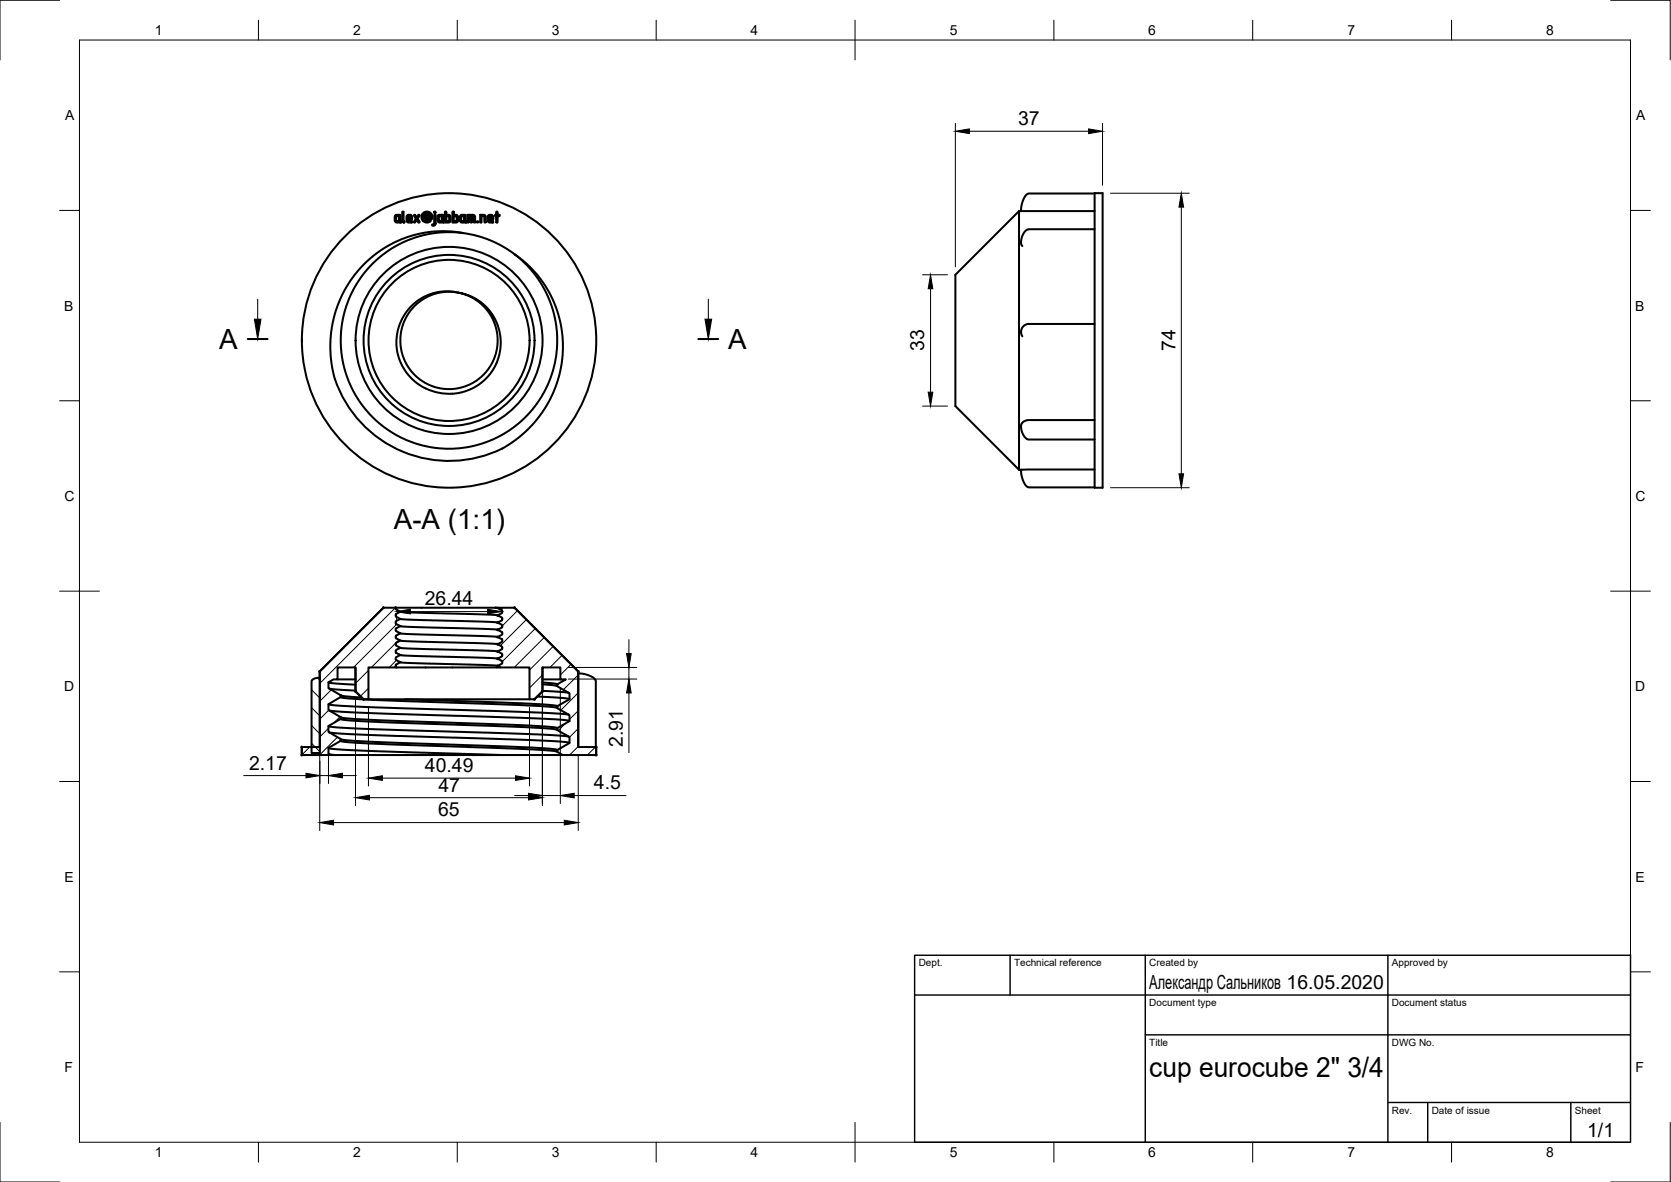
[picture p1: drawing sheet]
<svg xmlns="http://www.w3.org/2000/svg" width="420mm" height="297mm" viewBox="0 0 420 297" stroke-linecap="round" stroke-linejoin="round" font-family="sans-serif">
<!-- layer: Visible -->
<g fill="none" stroke="#000" stroke-width=".51">
<path d="M99.4 54.2l.3-.2h.9l.1 1.4 .2 .5-.4-.1-.8 .1-.3-.2-.1-1.2zM99.7 54.4l.6-.1-.1 1.3-.6-.1zM101.2 53.2l.3 .1v2.2l.2 .2-.1 .2h-.3l-.2-.3zM102.3 54.3l.4-.3h.5l.4 .3v.8h-1v.4l.9 .1v.3h-.8l-.4-.2zM102.6 54.4l.6-.1 .1 .5h-.7zM104.2 54h.2l.4 .7 .4-.7 .3 .1-.5 .9 .5 .7-.1 .2h-.2l-.4-.7-.5 .7-.2-.1 .5-.8-.5-.8zM106.3 53.6l.9-.4 .7 .1 .4 .3 .4 1-.3 .6-1.2 .1-.4-.3v-.9l.4-.3 .7 .1v.9h.4v-.6l-.6-.6h-.8l-.6 .8 .1 .5 .4 .5 .7 .2 .6-.3 .1 .3-1 .3-.9-.4-.3-.9zM107.2 54.2h.4l-.1 .7h-.4zM109.3 54l.2 .1v2.1l-.2 .4-.5 .1-.1-.3 .5-.2zM110.2 54.2l.2-.2h1v1.4l.3 .3-.1 .2-.4-.1-.8 .1-.3-.2-.1-1.1zM110.4 54.4l.7-.1-.2 1.3-.6-.2zM112 53.2l.2 .1v.7h.7l.3 .3 .1 1.2-.3 .4h-1.1z"/>
<path d="M112.2 54.3l.7 .1-.1 1.2h-.6zM113.8 53.2l.3 .1v.7h.7l.3 .3 .1 1.1-.3 .5h-1.1zM114.1 54.3l.7 .1-.1 1.1-.6 .1zM115.8 54.2l.3-.2h.9l.2 1.9-.3-.1-.8 .1-.4-.2-.1-1.3zM116 54.4l.7-.1-.1 1.3-.6-.1zM116.5 58.6l-3.2-.4h-3.9l-3.8 .5-3.1 .8-3.2 1.3-2.8 1.6-2.7 2-3.2 3-2.5 3.2-2 3.3-1.2 3-1.2 3.9-.5 3.4-.1 3.6 .3 3.7 .8 3.8M116.5 58.6l-4.3-.3-4.3 .5-2.9 .7-2.3 .8-4.1 2.1-2.3 1.6-2.1 1.8-3.2 3.6-2.7 4.5-1.6 4.3-.9 4.8-.1 3.4 .1 2.1 1.1 5.1 1.6 4 2.7 4.4 3.3 3.6 2.1 1.8 2.1 1.4 3.8 1.9 3.8 1.3 2.6 .5 3.1 .3 2.5-.1 3-.3 3.8-1 2.4-.8 3-1.6 3.9-2.8 3.4-3.5 2.8-4.1 1.9-4.5 1.1-4.4 .3-4.9-.6-4.9-.6-2.3-.9-2.6-2.2-4.1-3-3.9-3.4-3M116.5 58.6a27.2 27.2 0 0 1 13 5.3M117.5 54l1.7 .1 .3 .4-.1 1.4-.3-.1v-1.4l-.4-.1v1.5l-.3 .1-.1-1.6h-.4v1.5l-.3 .1zM120.8 54h.9l.4 .3v1.6l-.3-.1v-1.3l-.2-.2h-.5v1.5l-.3 .1zM122.8 54.2l.8-.2 .4 .3v.8h-1v.4l.9 .1v.3h-.8l-.4-.2-.1-1.3zM123 54.4l.6-.1 .1 .5h-.7z"/>
<path d="M124.8 53.2l.3 .1v.7l.5 .1-.1 .2h-.4l-.1 1.6-.2-.1v-1.5l-.3-.1 .3-.2zM256.2 53.1v65M256.2 53.1l-16 16v33l16 16M256.2 53.1h19M275.2 48.5h2v74.1h-2zM275.2 48.6h-16.6l-.8 .6-.5 .9-.5 1.6-.1 1.4M275.2 57.6h-16.8l-.9 .8-.6 1.3-.2 1.5 .4 .6M129.4 64l3.3 2.5 2.4 2.6 2.1 2.8 1.6 3 1.4 3.4 .9 3.7 .4 3.5v3.6l-.7 4.3-.8 3.1-1.2 2.9-1.8 3.2-2.3 3.2-2 2.1-3.1 2.7-3.3 2.1M84.2 95.3a30.3 30.3 0 0 0 42.1 17.4M107 97.6l-1.9-1.1-1.3-1.1-1-1.1-1.3-1.7-.8-1.6-.6-1.8-.3-1.6-.1-2 .5-3.4 1.4-2.9 .9-1.4 1.5-1.5 1.3-1 1.9-1.1 3.1-.9 1.6-.2 2.1 .1 3.7 1 1.6 .8 1.7 1.3 1.2 1.2 1.3 1.8 1.3 3.3 .3 3.4-.2 1.7-.5 1.9-.9 1.9-.9 1.3-2.3 2.4-2.9 1.6-1.7 .6-1.6 .2-3.4-.1-1.9-.5-1.5-.7-2.8-2-1.3-1.4-.9-1.4-1.3-3.2-.3-3.4 .2-1.7 .5-1.9 .8-1.9 .9-1.3 1.4-1.5 1.3-1.1 3.1-1.6 3.4-.7 3.3 .3 2.1 .6 2 .9 2 1.5 1.4 1.4 1.1 1.7 1 2.3 .6 2.2 .1 2.7-.4 2.5-.8 2.3-1.4 2.1-1.5 1.7-1.5 1.2-2 1.1-2.2 .8-2.4 .3M107 97.6a13.4 13.4 0 0 0 6.8 1.3M275.2 81.4h-16.5a2.02 2.02 0 0 0-1.8 2.7l.2 .4"/>
<path d="M256.2 118.1h.5M275.2 118l-18.5 .1 .1 1.3 .5 1.6 .5 .9 .8 .6h16.6M275.2 105.6h-16.7l-1.2 .4-.6 .9 .1 1.1 .5 1.2 .7 1 .6 .3h16.6M96.4 152.7l-16 16v1.6M99.5 152.7l.1 .5 1.1 .5-1.2 .8v.4l1.2 .6-1.2 .8 .2 .5 1 .5-1.2 .8 .1 .5 1.1 .6-1.2 .7 .1 .6 1.1 .5-1.2 .7v.5l1.2 .6-1.2 .7 .2 .6 1 .5-1.1 .6-.1 .5 1.2 .7-1.2 .6v.5l.2 .2h-7.1v8h-1.2l-2-2M99.5 152.7h-3.1l-16 16v19h-4.5v2h7.2l-.5-.3v-1.5l3.1-1.7v-.5l-3.1-1.8v-1.5l3.1-1.7v-.5l-3.1-1.8v-1.4l3.1-1.8v-.5l-3.1-1.8v-1.4l1.2-.8h1.1v-3h4.5v6M99.5 152.7h25M100.7 153.7l24.4 .9M100.7 159.2l24.4 .9M100.7 155.5l24.4 .9M100.7 157.3l24.4 1M125.1 152.8l4.3-.1 16 16v19h4.5v2h-8.4l-1.4-.8v-.4l3.1-1.8v-1.5l-3.1-1.7v-.5l3.1-1.8v-1.5l-3.1-1.7v-.5l3.1-1.8v-1.5l-3.1-1.7v-.5l2.2-1.3h-1.4v-3h-4.5v6l-2 2h-1.3v-8h-7.2l-.8-.3 1.2-.8-.1-.5-1.1-.6 1.2-.7-.1-.6-1.1-.5 1.2-.7-.1-.5-1.1-.6 1.2-.7-.2-.6-1-.5 1.2-.8-.1-.5-1.1-.5 1.2-.8-.1-.5-1.1-.6 1.2-.6-.1-.6-1.1-.6 1-.5 .2-.5z"/>
<path d="M125.3 152.7h-.8l.6 .1M129.4 152.7l16 16v19M78.5 170.9l.7-.4 1.2-.2v18.9h-2.1zM82.6 171.5l2.1 .3 4.7 .2M82.6 177l2.1 .3 6.4 .3 44.2 1.5 7.7 .5M82.8 173l6.6 .6M82.8 178.5l3.3 .4 8 .3 41.3 1.4 5.5 .3 2.3 .3M84.9 170.7h4.5M85.7 175.2l1.9 .3 6 .4 38.5 1.3 6.1 .4 1.9 .3M85.7 174.7l1.5 .3 3.7 .3M89.4 173.7l2 2M89.4 167.7v6"/>
<path d="M92.6 175.7h40.5M99.7 167.7h26.2M100.7 166.4l24.4 1M100.7 164.6l24.4 .9M100.7 162.8l24.4 .9M100.7 161l24.4 .9M101.9 175.7l30 1.1 6.4 .4 1.8 .3M135.1 175.1l6.1 .3 2 .3M136.4 173.6l6.6 .5M136.4 172l3.7 .4M136.4 171.5l2.7 .2 1 .3M136.4 170.7h4.5"/>
<path d="M136.4 167.7v6l-2 2M145.4 169.2l1.6 .2 1.3 .4 .9 .5 .6 .8v16.6M75.9 187.7v2M82.6 182.5l2.1 .3 5.9 .3 44.2 1.4 8.2 .6M82.6 188l1.9 .3 7.1 .4 34.7 1M82.8 184.1l3.3 .3 8 .3 41.3 1.4 5.5 .3 2.3 .3M82.8 189.6l1.4 .1M83.1 189.7h58.4M85.7 180.7l1.2 .3 4.3 .3 40.9 1.4 6.1 .4 1.9 .3M85.7 180.2l2.1 .4 7.1 .4 38.4 1.3 5.2 .4 1.6 .3M85.7 185.7l2.6 .4 8.1 .4 38.2 1.4 4.1 .3 1.4 .3M85.7 186.2l1.2 .3 4.3 .3 40.9 1.4 6.1 .4 1.9 .3"/>
<path d="M149.9 187.7v2"/>
<circle cx="109.4" cy="53.4" r=".17"/>
<circle cx="120.1" cy="55.8" r=".17"/>
<circle cx="112.9" cy="85.6" r="20.2"/>
<circle cx="112.9" cy="85.6" r="21.5"/>
<circle cx="112.9" cy="85.6" r="23.5"/>
<circle cx="112.9" cy="85.6" r="37"/>
</g>
<g fill="#000" stroke="#000" stroke-width=".25">
<circle cx="96.4" cy="152.7" r=".24"/>
<circle cx="99.5" cy="152.7" r=".24"/>
<circle cx="125.1" cy="154.6" r=".24"/>
<circle cx="125.1" cy="158.3" r=".24"/>
<circle cx="125.1" cy="156.5" r=".24"/>
<circle cx="129.4" cy="152.7" r=".24"/>
<circle cx="80.4" cy="168.7" r=".24"/>
<circle cx="89.4" cy="173.7" r=".24"/>
<circle cx="91.4" cy="175.7" r=".24"/>
<circle cx="125.1" cy="163.7" r=".24"/>
<circle cx="125.1" cy="161.9" r=".24"/>
<circle cx="125.1" cy="167.4" r=".24"/>
<circle cx="125.1" cy="165.5" r=".24"/>
<circle cx="125.1" cy="160.1" r=".24"/>
<circle cx="134.4" cy="175.7" r=".24"/>
<circle cx="136.4" cy="173.7" r=".24"/>
<circle cx="140.1" cy="177.5" r=".24"/>
<circle cx="145.4" cy="168.7" r=".24"/>
<circle cx="75.9" cy="187.7" r=".24"/>
<circle cx="75.9" cy="189.7" r=".24"/>
<circle cx="149.9" cy="189.7" r=".24"/>
<circle cx="149.9" cy="187.7" r=".24"/>
</g>
<!-- layer: Border -->
<g fill="none" stroke="#000" stroke-width=".25">
<path d="M15 .1h-15v15M20 10.1h390v276.9h-390zM65 5.1v5M115 5.1v5M165 5.1v5M215 5.1v10M265 5.1v5M315 5.1v5M365 5.1v5M405 .1h15v15M15 52.9h5M410 52.9h5"/>
<path d="M15 100.7h5M410 100.7h5M15 148.6h10M405 148.6h10M15 196.4h5M410 196.4h5M15 244.2h5M410 244.2h5M0 282.1v14.9h15M65 287v5M115 287v5M165 287v5"/>
<path d="M215 282.1v9.9M265 287v5M315 287v5M365 287v5M420 282.1v14.9h-15"/>
</g>
<!-- layer: TitleBlock -->
<path d="M230 240.1h180v46.9h-180zM230 250h180M254 240.1v9.9M288 240.1v46.9M349 240.1v46.9M288 260.1h122M349 277.1h61M359 277.1v9.9M395 277.1v9.9" fill="none" stroke="#000" stroke-width=".36"/>
<!-- layer: Hatching -->
<g fill="none" stroke="#000" stroke-width=".25">
<path d="M99.4 152.7l-19 19.1M99.8 156.9l-10.9 10.8M125.5 158.1l-.3 .2M126.3 152.7l-.4 .5M130.1 153.5l-3.8 3.8M132.4 155.7l-6.6 6.6M134.6 158l-8.3 8.3M78.4 177.8l2 2.1M78.4 173.4l2 2M79.8 170.4l.6 .5M82.7 178.5l-2.3 2.2M83.3 173.3l-2.9 2.9"/>
<path d="M92.6 168.5l-3.2 3.2M92.6 173l-2 2M99.7 165.9l-1.8 1.8M100.3 160.8l-6.9 6.9M125.3 167.3l-.1 .1M136.4 169.6l-3.3 3.3M136.8 160.2l-7.5 7.5M139.1 162.4l-6 6M141.3 164.7l-3 3M143.6 166.9l-2.7 2.7M145.4 169.6l-3.8 3.7M145.4 174.1l-4.4 4.4"/>
<path d="M145.4 178.6l-2.2 2.2M77.9 187.7l-2 2M78.4 186.8l2 2.1M78.4 182.3l2 2.1M82.6 183l-2.2 2.2M84.9 185.2l-4.6 4.5M85.5 180.1l-1.6 1.6M142.2 181.8l-1.8 1.8M145.4 183.1l-2.2 2.2M145.4 187.6l-2.2 2.1M149.7 187.7l-2 2"/>
</g>
<!-- layer: Annotations -->
<path d="M62.3 85.2h5M175.6 85.2h5" fill="none" stroke="#000" stroke-width=".51"/>
<path d="M64.8 75.2v5M178.1 75.2v5" fill="none" stroke="#000" stroke-width=".25"/>
<path d="M64 80.2h1.6l-.8 5zM177.3 80.2h1.6l-.8 5z" fill="#000" stroke="#000" stroke-width=".25"/>
<!-- layer: Dimensions -->
<g fill="none" stroke="#000" stroke-width=".25">
<path d="M240.2 31v36.1M243.7 33h30M277.2 31v15.6M279.2 48.6h19.8M297 52.1v67M232 69.1h6.2M234 72.6v26M232 102.1h6.2M279.2 122.6h19.8M99.7 154.7v1M103.2 153.7h19.4M126.1 155.7h.1"/>
<path d="M89.4 175.7v26.7M92.6 177.7v19.8M133.1 177.7v19.8M136.4 172.7v29.7M140.9 172.7v29.2M142.9 167.7h17.2M142.9 170.7h17.2M158.1 160.7v3.5M158.1 167.7v3M158.1 174.1v15M61.3 194.9h15.6M80.4 189.7v19"/>
<path d="M80.4 191.2v5.7M80.4 194.9h2.2M82.6 190v6.9M86.1 194.9h3.5M96.1 195.5h33.5M129.4 199.9h3.5M136.4 199.9h4.5M144.4 199.9h13M145.4 189.7v19M83.9 206.7h58M92.9 200.5h40"/>
</g>
<g fill="#000" stroke="#000" stroke-width=".25">
<path d="M240.2 33l3.5-.6v1.2zM273.7 32.4l3.5 .6-3.5 .6zM297 48.6l.6 3.5h-1.2zM234 69.1l.5 3.5h-1.1zM233.4 98.6h1.1l-.5 3.5zM296.4 119.1h1.2l-.6 3.5zM99.7 153.7l3.5-.6v1.2zM122.6 153.1l3.5 .6-3.5 .6zM157.5 164.2h1.2l-.6 3.5zM158.1 170.7l.6 3.4h-1.2zM76.9 194.3l3.5 .6-3.5 .6zM82.6 194.9l3.5-.6v1.2z"/>
<path d="M89.4 200.5l3.5-.6v1.1zM92.6 195.5l3.5-.5v1.1zM129.6 195l3.5 .5-3.5 .6zM132.9 199.9l3.5 .6-3.5 .5zM132.9 199.4l3.5 .5-3.5 .6zM140.9 199.9l3.5-.5v1.1zM80.4 206.7l3.5-.6v1.2zM141.9 206.1l3.5 .6-3.5 .6z"/>
</g>
<g font-size="7">
<text x="55.1" y="87.7">A</text>
<text x="183.1" y="87.7">A</text>
<text x="99" y="133">A-A (1:1)</text>
<text x="289" y="270.6">cup eurocube 2&quot; 3/4</text>
</g>
<g font-size="4.9">
<text x="256" y="31.4">37</text>
<text x="232.4" y="88.3" transform="rotate(-90 232.4 88.3)">33</text>
<text x="295.5" y="88.3" transform="rotate(-90 295.5 88.3)">74</text>
<text x="106.8" y="152.1">26.44</text>
<text x="156.6" y="187.8" transform="rotate(-90 156.6 187.8)">2.91</text>
<text x="62.6" y="193.4">2.17</text>
<text x="106.8" y="194">40.49</text>
<text x="110.3" y="199">47</text>
<text x="149.3" y="198.4">4.5</text>
<text x="110.2" y="205.2">65</text>
<text x="289" y="248.5">Александр Сальников 16.05.2020</text>
<text x="399.1" y="285.7">1/1</text>
</g>
<g font-size="3.5">
<text x="39" y="8.8">1</text>
<text x="88.8" y="8.8">2</text>
<text x="138.8" y="8.8">3</text>
<text x="188.7" y="8.8">4</text>
<text x="238.8" y="8.8">5</text>
<text x="288.7" y="8.8">6</text>
<text x="338.8" y="8.8">7</text>
<text x="388.8" y="8.8">8</text>
<text x="16.4" y="30.2">A</text>
<text x="411.4" y="30.2">A</text>
<text x="16.2" y="78">B</text>
<text x="411.2" y="78">B</text>
<text x="16.2" y="125.9">C</text>
<text x="411.2" y="125.9">C</text>
<text x="16.2" y="173.7">D</text>
<text x="411.2" y="173.7">D</text>
<text x="16.2" y="221.6">E</text>
<text x="411.2" y="221.6">E</text>
<text x="16.2" y="269.4">F</text>
<text x="411.2" y="269.4">F</text>
<text x="39" y="290.8">1</text>
<text x="88.8" y="290.8">2</text>
<text x="138.8" y="290.8">3</text>
<text x="188.7" y="290.8">4</text>
<text x="238.8" y="290.8">5</text>
<text x="288.7" y="290.8">6</text>
<text x="338.8" y="290.8">7</text>
<text x="388.8" y="290.8">8</text>
</g>
<g font-size="2.5">
<text x="231" y="242.9">Dept.</text>
<text x="255" y="242.9">Technical reference</text>
<text x="289" y="242.9">Created by</text>
<text x="350" y="242.9">Approved by</text>
<text x="289" y="252.8">Document type</text>
<text x="350" y="252.8">Document status</text>
<text x="289" y="262.9">Title</text>
<text x="350" y="262.9">DWG No.</text>
<text x="350" y="279.9">Rev.</text>
<text x="360" y="279.9">Date of issue</text>
<text x="396" y="279.9">Sheet</text>
</g>
</svg>
